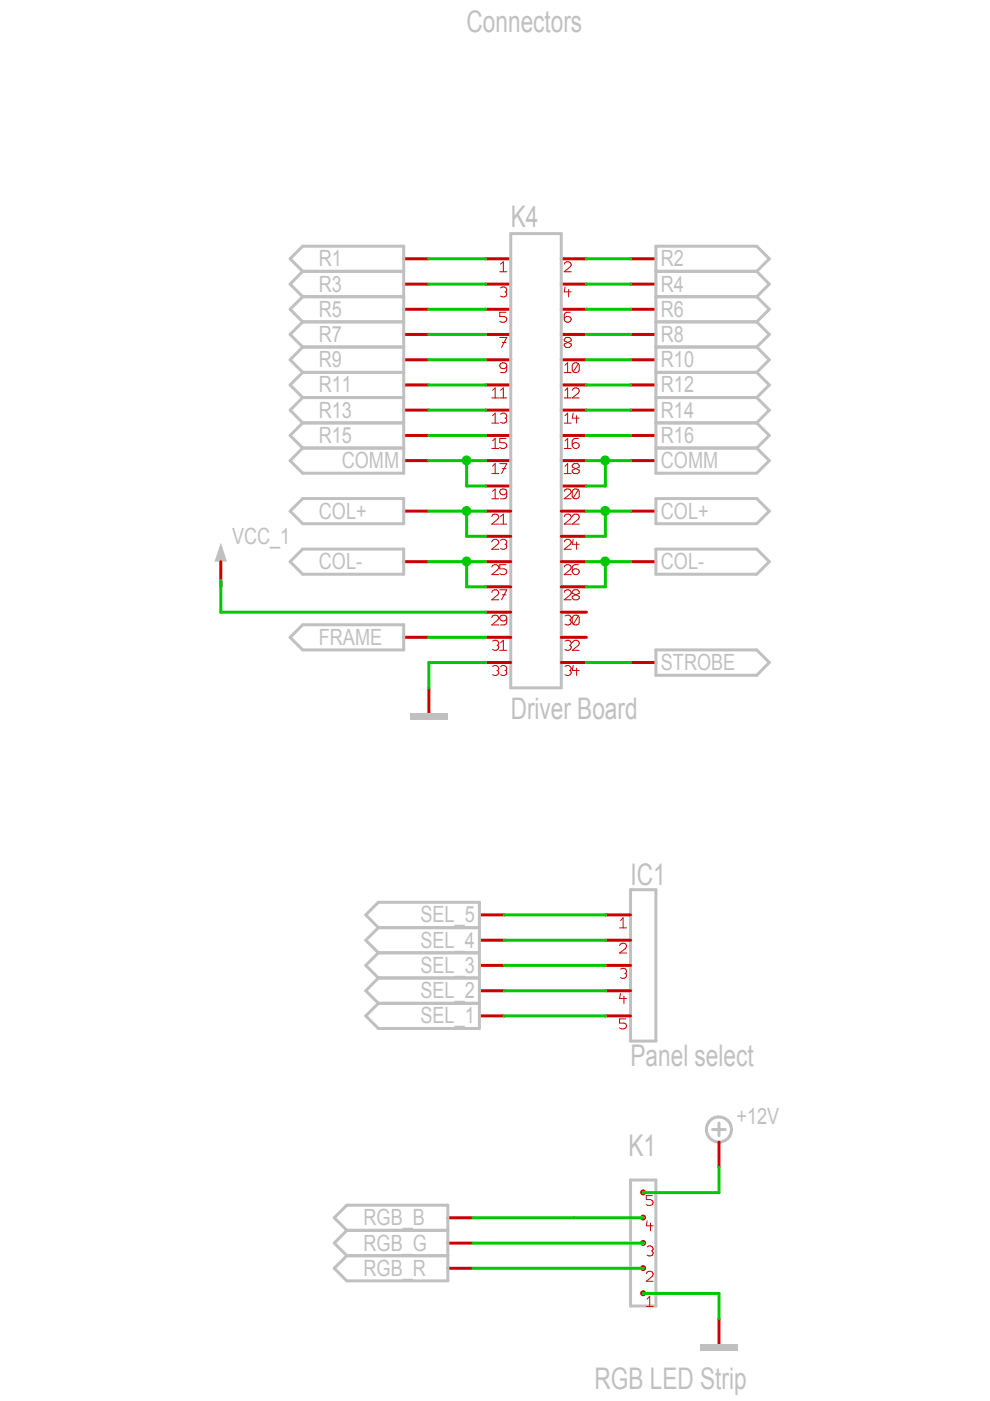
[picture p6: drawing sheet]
<svg xmlns="http://www.w3.org/2000/svg" width="210mm" height="297mm" viewBox="0 0 210 297" stroke-linecap="round" stroke-linejoin="round" font-family="sans-serif">
<path d="M95 258.2h5.3M152.4 242.1v5.4M95 263.6h5.3M95 268.9h5.3M152.4 279.6v5.3" fill="none" stroke="#c80000" stroke-width=".64"/>
<g fill="none" stroke="#c0c0c0" stroke-width=".64">
<path d="M151.1 239.5h2.7M152.4 238.1v2.7M73.5 260.9l-2.6-2.7 2.6-2.7h21.5v16.1h-21.5l-2.6-2.7 2.6-2.7M73.5 260.9h21.5M73.5 260.9l-2.6 2.7 2.6 2.6M73.5 266.2h21.5"/>
<circle cx="152.4" cy="239.5" r="2.67"/>
</g>
<path d="M148.4 284.9h8v1.4h-8z" fill-rule="evenodd" fill="#c0c0c0"/>
<circle cx="136.4" cy="252.8" r=".63" fill="#c80000"/>
<path d="M138.3 253.5h-1.3v.8h.9l.4 .3 .2 .3-.2 .5-.4 .2-.9-.2" fill="none" stroke="#c80000" stroke-width=".21"/>
<path d="M133.7 250.2h5.4v26.7h-5.4z" fill="none" stroke="#c0c0c0" stroke-width=".64"/>
<circle cx="136.4" cy="258.1" r=".63" fill="#c80000"/>
<path d="M137.2 258.8l-.2 1.1h1.5M137.9 259.3v1.6" fill="none" stroke="#c80000" stroke-width=".21"/>
<circle cx="136.4" cy="263.5" r=".63" fill="#c80000"/>
<path d="M137.2 264.4a.75 .75 0 0 1 1.3 .3l-.2 .5M138.1 265.2h.2M138.3 265.2l.2 .6a.79 .79 0 0 1-1.3 .3" fill="none" stroke="#c80000" stroke-width=".21"/>
<circle cx="136.4" cy="268.9" r=".63" fill="#c80000"/>
<path d="M137 270a.73 .73 0 0 1 .8-.5 .73 .73 0 0 1 .7 .7l-.2 .4-1.3 1.1h1.5" fill="none" stroke="#c80000" stroke-width=".21"/>
<circle cx="136.4" cy="274.2" r=".63" fill="#c80000"/>
<g fill="none" stroke="#c80000" stroke-width=".21">
<path d="M106 57.6h1.4M106.1 56l.6-.5v2.1M119.6 56a.76 .76 0 0 1 .9-.5 .76 .76 0 0 1 .6 .7l-1.5 1.4h1.5M106 71.5h1.4l-1.1 2.2M106.1 61a.76 .76 0 0 1 .9-.1 .76 .76 0 0 1 .4 .7l-.1 .3M106.5 72.6h.8M107.1 61.9h.2M107.3 66.2h-1.3v.9h.9l.4 .2 .1 .3-.1 .5-.4 .2h-.6l-.3-.2M107.3 61.9l.1 .5a.83 .83 0 0 1-1.3 .4M107.4 77.6a.72 .72 0 0 1-.9 .5 .72 .72 0 0 1-.4-1 .82 .82 0 0 1 1.3 .3v1.1l-.1 .3-.4 .2h-.8M119.6 71.9v.4l1.5 .6v.4l-.4 .4h-.7l-.4-.4v-.4l1.5-.6v-.4l-.4-.4h-.7zM119.6 79h1.5"/>
<path d="M119.8 60.8l-.2 1.1h1.5M119.8 77.4l.6-.5v2.1M120.6 61.4v1.5M120.9 66.2h-.7l-.4 .2-.2 .3v1.1a.75 .75 0 0 0 .9 .5 .75 .75 0 0 0 .6-.7 .78 .78 0 0 0-.7-.5 .78 .78 0 0 0-.8 .5M122.6 77.1l.2 .3v1.1a.79 .79 0 0 1-1.3 .3M122.6 77.1a.82 .82 0 0 0-1.3 .3v1.1l.2 .3M122.6 77.1l-1.1 1.7M104.3 84.4h1.4M104.3 89.7h1.4M104.3 95.1h1.4M104.4 82.8l.6-.5v2.1M104.4 88.1l.6-.5v2.1"/>
<path d="M104.4 93.5l.6-.5v2.1M104.4 98.8l.6-.5v2.1M106 84.4h1.4M106 98.3h1.4l-1.1 2.1M106.1 87.8a.76 .76 0 0 1 .9-.2 .76 .76 0 0 1 .4 .7l-.1 .3M106.1 82.8l.6-.5v2.1M106.5 99.4h.8M107.1 88.6h.2M107.3 88.6l.1 .6a.82 .82 0 0 1-1.3 .3M107.3 93h-1.3v.9h.9l.4 .1 .1 .4-.1 .5-.4 .2h-.6l-.3-.2M119.6 84.4h1.5M119.6 89.7h1.5"/>
<path d="M119.6 95.1h1.5M119.8 82.8l.6-.5v2.1M119.8 88.1l.6-.5v2.1M119.8 93.5l.6-.5v2.1M119.8 98.8l.6-.5v2.1M121.3 98.6l.4-.3h.8l.3 .3v.4l-1.5 .7v.4l.4 .3h.8l.3-.3v-.4l-1.5-.7zM121.3 82.8a.72 .72 0 0 1 1-.5 .72 .72 0 0 1 .3 1l-1.3 1.1h1.5M121.5 87.6l-.2 1h1.5M122.3 88.1v1.6M122.6 93h-.7l-.4 .1-.2 .4v1a.72 .72 0 0 0 1 .6 .72 .72 0 0 0 .3-1.1 .82 .82 0 0 0-1.3 .4M104.3 100.4h1.4M104.3 105.7h1.4"/>
<path d="M104.3 109.5a.76 .76 0 0 1 .8-.5 .76 .76 0 0 1 .6 .7l-1.4 1.4h1.4M104.3 114.9a.75 .75 0 0 1 .8-.6 .75 .75 0 0 1 .6 .8l-1.4 1.4h1.4M104.4 104.2l.6-.5v2M106 111.1h1.4M106.1 114.6a.76 .76 0 0 1 .9-.2 .76 .76 0 0 1 .4 .7l-.1 .3M106.1 109.5l.6-.5v2.1M107.1 115.4h.2M107.3 115.4l.1 .6a.82 .82 0 0 1-1.3 .3M107.3 119.7h-1.3v.9h.9l.4 .2 .1 .3-.1 .5-.4 .2h-.6l-.3-.2M107.4 104.4a.75 .75 0 0 1-.8 .5 .75 .75 0 0 1-.6-.7 .78 .78 0 0 1 .7-.5 .78 .78 0 0 1 .7 .5v1l-.1 .4-.4 .1h-.8M119.6 104.2a.76 .76 0 0 1 .8-.5 .76 .76 0 0 1 .7 .7l-1.5 1.3h1.5M119.6 109.5a.76 .76 0 0 1 .9-.5 .76 .76 0 0 1 .6 .7l-1.5 1.4h1.5"/>
<path d="M119.6 114.9a.75 .75 0 0 1 .8-.6 .75 .75 0 0 1 .7 .8l-1.5 1.4h1.5M119.6 100.4h1.5M121.3 109.5a.72 .72 0 0 1 1-.5 .72 .72 0 0 1 .3 1.1l-1.3 1h1.5M121.5 114.3l-.2 1.1h1.5M122.3 114.9v1.6M122.6 103.8a.82 .82 0 0 0-1.3 .4v1l.2 .4M122.6 119.7h-.7l-.4 .2-.2 .3v1.1a.72 .72 0 0 0 1 .5 .72 .72 0 0 0 .3-1 .82 .82 0 0 0-1.3 .3M122.6 103.8l.2 .4v1a.79 .79 0 0 1-1.3 .4M122.6 103.8l-1.1 1.8M104.3 120.2a.76 .76 0 0 1 .8-.5 .76 .76 0 0 1 .6 .7l-.2 .4-1.2 1h1.4M104.3 125.6a.75 .75 0 0 1 .8-.6 .75 .75 0 0 1 .6 .8l-1.4 1.4h1.4M104.3 130.9a.76 .76 0 0 1 .8-.5 .76 .76 0 0 1 .6 .7l-1.4 1.4h1.4"/>
<path d="M104.4 135.9a.78 .78 0 0 1 .9-.1 .78 .78 0 0 1 .4 .7l-.2 .3M105.4 136.8h.1M105.5 136.8l.2 .5a.81 .81 0 0 1-1.3 .4M106 125.1h1.4l-1.1 2.1M106 137.9h1.4M106.1 136.3l.6-.5v2.1M106.5 126.1h.8M107.4 131.1a.75 .75 0 0 1-.8 .6 .75 .75 0 0 1-.6-.8 .78 .78 0 0 1 .7-.5 .78 .78 0 0 1 .7 .5v1.1l-.1 .3-.4 .2h-.8M119.6 120.2a.76 .76 0 0 1 .8-.5 .76 .76 0 0 1 .7 .7l-.2 .4-1.3 1h1.5M119.6 125.6a.75 .75 0 0 1 .9-.6 .75 .75 0 0 1 .6 .8l-1.5 1.4h1.5M119.8 130.6a.79 .79 0 0 1 .8-.2 .79 .79 0 0 1 .5 .7l-.2 .3M119.8 135.9a.78 .78 0 0 1 .8-.1 .78 .78 0 0 1 .5 .7l-.2 .3"/>
<path d="M120.7 131.4h.2M120.7 136.8h.2M120.9 131.4l.2 .4a.76 .76 0 0 1-.5 .7 .76 .76 0 0 1-.8-.2M120.9 136.8l.2 .5a.81 .81 0 0 1-1.3 .4M121.3 125.4v.4l1.5 .6v.4l-.3 .4h-.8l-.4-.4v-.4l1.5-.6v-.4l-.3-.3h-.8zM121.3 136.3a.72 .72 0 0 1 1-.5 .72 .72 0 0 1 .3 1l-1.3 1.1h1.5M122.6 130.6a.82 .82 0 0 0-1.3 .3v1.1l.2 .3M122.6 130.6l.2 .3v1.1a.79 .79 0 0 1-1.3 .3M122.6 130.6l-1.1 1.7M104.4 141.3a.76 .76 0 0 1 .9-.2 .76 .76 0 0 1 .4 .7l-.2 .4M105.4 142.2h.1M105.5 142.2l.2 .3a.76 .76 0 0 1-.4 .7 .76 .76 0 0 1-.9-.2"/>
<path d="M106.1 141.3a.76 .76 0 0 1 .9-.2 .76 .76 0 0 1 .4 .7l-.1 .4M107.1 142.2h.2M107.3 142.2l.1 .5a.82 .82 0 0 1-1.3 .3M119.8 141.3a.76 .76 0 0 1 .8-.2 .76 .76 0 0 1 .5 .7l-.2 .4M120.7 142.2h.2M120.9 142.2l.2 .3a.76 .76 0 0 1-.5 .7 .76 .76 0 0 1-.8-.2M121.5 141.1l-.2 1.1h1.5M122.3 141.6v1.6M131.4 196.7h1.4M131.6 195.2l.5-.6v2.1M131.4 200.5a.72 .72 0 0 1 .9-.5 .72 .72 0 0 1 .4 1l-1.3 1.1h1.4M131.6 205.5a.76 .76 0 0 1 .8-.1 .76 .76 0 0 1 .4 .6l-.1 .4"/>
<path d="M131.6 210.7l-.2 1h1.4M132.3 211.2v1.6M132.5 206.4h.2M132.7 216h-1.3v.9h.9l.4 .2 .1 .3-.1 .5-.4 .2h-.6l-.3-.2M132.7 206.4l.1 .5a.78 .78 0 0 1-1.2 .4M137 277h1.5M137.2 275.4l.6-.5v2.1"/>
</g>
<g fill="none" stroke="#c0c0c0" stroke-width=".64">
<path d="M108.3 49.5h10.7v96.3h-10.7zM61.5 97.7l2.7-2.7h21.4v5.3h-21.4zM139.1 95h21.3l2.7 2.7-2.7 2.6h-21.3zM61.5 135.1l2.7-2.6h21.4v5.3h-21.4zM139.1 137.8h21.3l2.7 2.7-2.7 2.7h-21.3zM80.2 196.7l-2.6-2.7 2.6-2.7h21.4v26.8h-21.4l-2.6-2.7 2.6-2.7M80.2 196.7h21.4M80.2 196.7l-2.6 2.6 2.6 2.7M133.7 188.6h5.4v32.1h-5.4zM80.2 202h21.4M80.2 202l-2.6 2.7 2.6 2.6M80.2 207.3h21.4"/>
<path d="M80.2 207.3l-2.6 2.8 2.6 2.6M80.2 212.7h21.4"/>
</g>
<g fill="none" stroke="#c80000" stroke-width=".64">
<path d="M103 54.9h5.3M119 54.9h5.3M103 60.2h5.3M103 65.6h5.3M103 70.9h5.3M103 76.3h5.3M119 60.2h5.3M119 65.6h5.3M119 70.9h5.3M119 76.3h5.3M85.6 97.7h5.3M103 81.6h5.3"/>
<path d="M103 87h5.3M103 92.3h5.3M103 97.7h5.3M119 81.6h5.3M119 87h5.3M119 92.3h5.3M119 97.7h5.3M133.7 97.7h5.4M103 103h5.3M103 108.4h5.3M103 113.7h5.3M103 119.1h5.3"/>
<path d="M119 103h5.3M119 108.4h5.3M119 113.7h5.3M119 119.1h5.3M85.6 135.1h5.3M103 124.4h5.3M103 129.8h5.3M103 135.1h5.3M119 124.4h5.3M119 129.8h5.3M119 135.1h5.3M103 140.5h5.3"/>
<path d="M119 140.5h5.3M133.7 140.5h5.4M101.6 199.3h5.4M101.6 194h5.4M128.4 199.3h5.3M128.4 194h5.3M101.6 215.4h5.4M101.6 210.1h5.4M101.6 204.7h5.4M128.4 215.4h5.3M128.4 210.1h5.3M128.4 204.7h5.3"/>
</g>
<path d="M46.8 115.1l1.3 4h-2.6z" fill="#c0c0c0"/>
<g fill="none" stroke="#c80000" stroke-width=".64">
<path d="M85.6 54.9h5.3M133.7 54.9h5.4M85.6 76.3h5.3M85.6 70.9h5.3M85.6 65.6h5.3M85.6 60.2h5.3M133.7 76.3h5.4M133.7 70.9h5.4M133.7 65.6h5.4M133.7 60.2h5.4M85.6 92.3h5.3M85.6 87h5.3"/>
<path d="M85.6 81.6h5.3M133.7 92.3h5.4M133.7 87h5.4M133.7 81.6h5.4M46.8 119.1v5.3M85.6 119.1h5.3M85.6 108.4h5.3M133.7 119.1h5.4M133.7 108.4h5.4M90.9 145.8v5.4"/>
</g>
<g fill="none" stroke="#c0c0c0" stroke-width=".64">
<path d="M64.2 57.5l-2.7-2.6 2.7-2.7h21.4v42.8h-21.4l-2.7-2.7 2.7-2.6M64.2 57.5h21.4M64.2 57.5l-2.7 2.7 2.7 2.7M139.1 57.5h21.3M160.4 57.5l2.7-2.6-2.7-2.7h-21.3v42.8h21.3l2.7-2.7-2.7-2.6M160.4 57.5l2.7 2.7-2.7 2.7M64.2 79h21.4M64.2 73.6h21.4M64.2 68.2h21.4M64.2 62.9h21.4M64.2 79l-2.7 2.6 2.7 2.7M64.2 73.6l-2.7 2.7 2.7 2.7"/>
<path d="M64.2 68.2l-2.7 2.7 2.7 2.7M64.2 62.9l-2.7 2.7 2.7 2.6M139.1 79h21.3M139.1 73.6h21.3M139.1 68.2h21.3M139.1 62.9h21.3M160.4 79l2.7 2.6-2.7 2.7M160.4 73.6l2.7 2.7-2.7 2.7M160.4 68.2l2.7 2.7-2.7 2.7M160.4 62.9l2.7 2.7-2.7 2.6M64.2 89.7h21.4M64.2 84.3h21.4"/>
<path d="M64.2 84.3l-2.7 2.7 2.7 2.7M139.1 89.7h21.3M139.1 84.3h21.3M160.4 84.3l2.7 2.7-2.7 2.7M64.2 116.4h21.4v5.4h-21.4l-2.7-2.7zM64.2 105.7h21.4v5.3h-21.4l-2.7-2.6zM139.1 105.7h21.3l2.7 2.7-2.7 2.6h-21.3zM139.1 116.4h21.3l2.7 2.7-2.7 2.7h-21.3z"/>
</g>
<path d="M86.9 151.2h8.1v1.3h-8.1z" fill-rule="evenodd" fill="#c0c0c0"/>
<g fill="none" stroke="#00c800" stroke-width=".64">
<path d="M90.9 87h12.1M46.8 123.1v6.7h56.2M90.9 135.1h12.1M124.3 140.5h9.4M107 194h21.4M107 199.3h21.4M107 204.7h21.4M107 210.1h21.4M107 215.4h21.4M100.3 258.2h36.1M152.4 247.5v5.4h-16M100.3 263.6h36.1"/>
<path d="M100.3 268.9h36.1"/>
</g>
<circle cx="128.3" cy="97.6" r="1.06" fill="#00c800"/>
<path d="M124.3 97.7h9.4M128.4 97.7v5.3h-4.1" fill="none" stroke="#00c800" stroke-width=".64"/>
<circle cx="98.9" cy="97.6" r="1.05" fill="#00c800"/>
<path d="M90.9 97.7h12.1M98.9 97.7v5.3h4.1" fill="none" stroke="#00c800" stroke-width=".64"/>
<circle cx="128.3" cy="119" r="1.06" fill="#00c800"/>
<path d="M133.7 119.1h-5.3v5.3h-4.1" fill="none" stroke="#00c800" stroke-width=".64"/>
<circle cx="98.9" cy="119" r="1.05" fill="#00c800"/>
<g fill="none" stroke="#00c800" stroke-width=".64">
<path d="M90.9 54.9h12.1M124.3 54.9h9.4M90.9 76.3h12.1M90.9 70.9h12.1M90.9 65.6h12.1M90.9 60.2h12.1M124.3 76.3h9.4M124.3 70.9h9.4M124.3 65.6h9.4M124.3 60.2h9.4M90.9 92.3h12.1M90.9 81.6h12.1"/>
<path d="M124.3 92.3h9.4M124.3 87h9.4M124.3 81.6h9.4M90.9 119.1h12.1M98.9 119.1v5.3h4.1M124.3 119.1h4.1"/>
</g>
<circle cx="128.3" cy="108.3" r="1.06" fill="#00c800"/>
<path d="M133.7 108.4h-5.3v5.3h-4.1" fill="none" stroke="#00c800" stroke-width=".64"/>
<circle cx="98.9" cy="108.3" r="1.05" fill="#00c800"/>
<path d="M90.9 108.4h12.1M98.9 108.4v5.3h4.1M124.3 108.4h4.1M103 140.5h-12.1v5.3M136.4 274.2h16v5.4" fill="none" stroke="#00c800" stroke-width=".64"/>
<g font-size="6.3" fill="#c0c0c0">
<text x="98.9" y="6.7">Connectors</text>
<text x="108.3" y="48.2">K4</text>
<text x="108.3" y="152.5">Driver Board</text>
<text x="133.7" y="187.6">IC1</text>
<text x="133.7" y="226">Panel select</text>
<text x="133.2" y="245">K1</text>
<text x="126.1" y="294.5">RGB LED Strip</text>
</g>
<g font-size="4.7" fill="#c0c0c0">
<text x="67.6" y="56.4">R1</text>
<text x="140.1" y="56.4">R2</text>
<text x="67.6" y="61.8">R3</text>
<text x="140.1" y="61.8">R4</text>
<text x="67.6" y="67.1">R5</text>
<text x="140.1" y="67.1">R6</text>
<text x="67.6" y="77.9">R9</text>
<text x="67.6" y="72.5">R7</text>
<text x="140.1" y="77.9">R10</text>
<text x="140.1" y="72.5">R8</text>
<text x="67.6" y="83.2">R11</text>
<text x="140.1" y="83.2">R12</text>
<text x="67.6" y="88.6">R13</text>
<text x="140.1" y="88.6">R14</text>
<text x="67.6" y="93.9">R15</text>
<text x="140.1" y="93.9">R16</text>
<text x="72.5" y="99.3">COMM</text>
<text x="140.1" y="99.3">COMM</text>
<text x="67.6" y="109.9">COL+</text>
<text x="140.1" y="109.9">COL+</text>
<text x="49.2" y="115.3">VCC_1</text>
<text x="67.6" y="120.6">COL-</text>
<text x="140.1" y="120.6">COL-</text>
<text x="67.6" y="136.7">FRAME</text>
<text x="140.1" y="142.1">STROBE</text>
<text x="89.2" y="195.6">SEL_5</text>
<text x="89.2" y="200.9">SEL_4</text>
<text x="89.2" y="206.2">SEL_3</text>
<text x="89.2" y="211.6">SEL_2</text>
<text x="89.2" y="217">SEL_1</text>
<text x="156.2" y="238.4">+12V</text>
<text x="77.1" y="259.8">RGB_B</text>
<text x="77.1" y="265.1">RGB_G</text>
<text x="77.1" y="270.5">RGB_R</text>
</g>
</svg>
